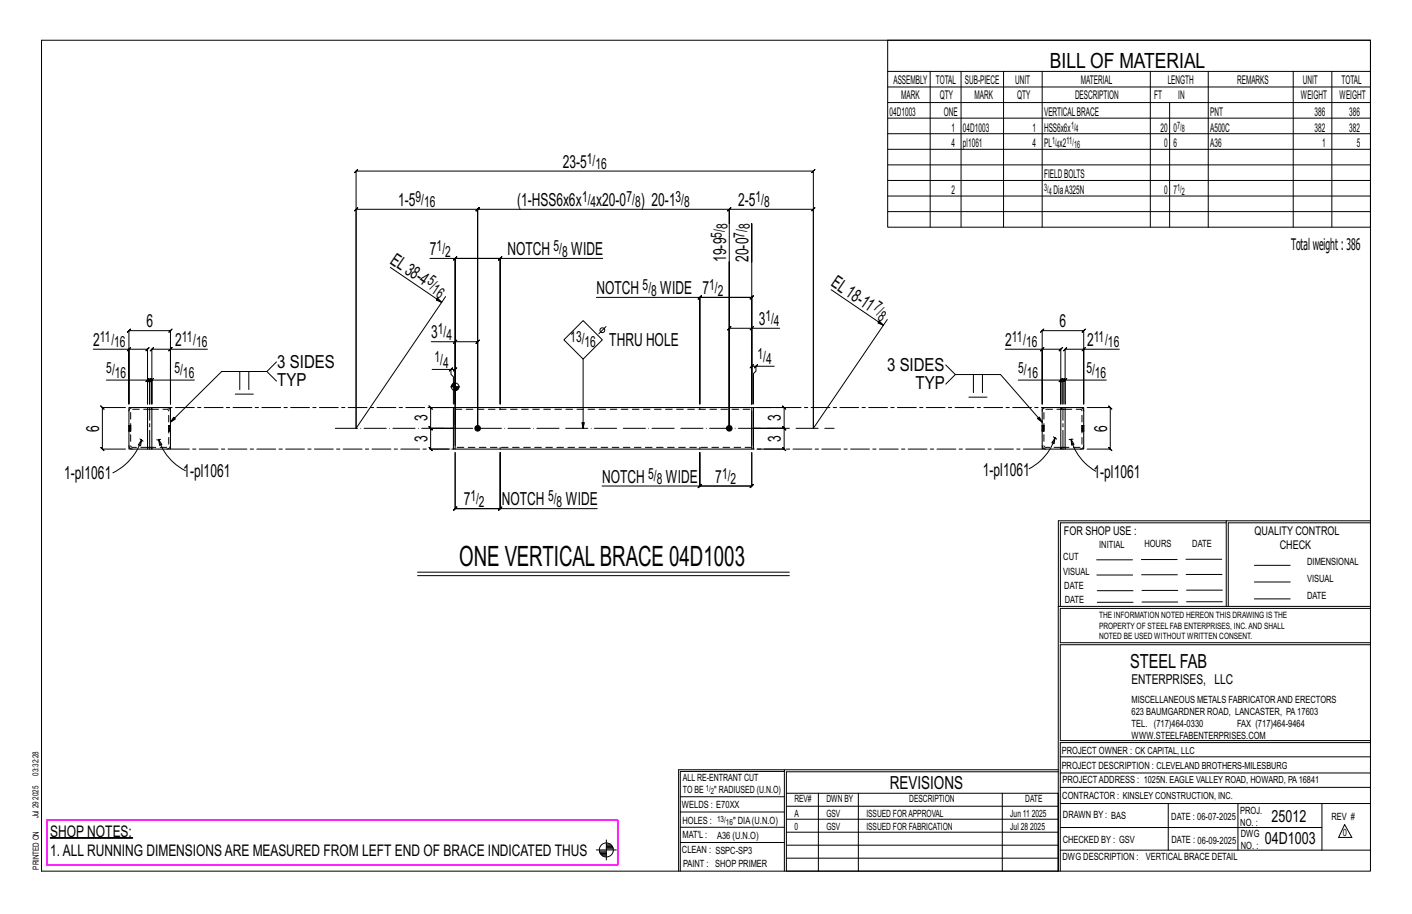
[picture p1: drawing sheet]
<svg xmlns="http://www.w3.org/2000/svg" width="432mm" height="279mm" viewBox="0 0 432 279" stroke-linecap="round" stroke-linejoin="round" font-family="sans-serif">
<g fill="#000" stroke="#000" stroke-width=".31">
<path d="M15.4 256.1h25.2v.1h-25.2z"/>
<circle cx="146.1" cy="130.9" r=".86"/>
<circle cx="223" cy="130.9" r=".86"/>
</g>
<g fill="none" stroke="#000" stroke-width=".31">
<path d="M12.7 12.3h406.4v254h-406.4zM271.5 12.3h147.6v57.2h-147.6zM271.5 21.8h147.6M271.5 26.6h147.6M271.5 31.4h147.6M271.5 36.1h147.6M284.5 21.8v47.7M293.9 21.8v47.7M306.9 21.8v47.7M318.7 21.8v47.7M351.8 21.8v47.7M357.7 31.4v38.1"/>
<path d="M369.5 21.8v47.7M395.5 21.8v47.7M407.3 21.8v47.7M271.5 40.9h147.6M271.5 45.6h147.6M271.5 50.4h147.6M271.5 55.2h147.6M271.5 59.9h147.6M131.5 79h7.7v44.5v-44.5M138.7 79.5l1-1zM152.9 79l.5-.5-1 1zM152.9 79h-13.7h13.7l-.5 .5 1-1-.5 .5v44.5v-44.5h31.4"/>
<path d="M223 68.4v62.5v-50.8v50.8v-30.5l-.5 .5 1-1-.5 .5h6.9M271.5 64.7h147.6M119.3 81.7l15.8 10.7-1.7-.7 .4-.6 1.3 1.3M136.3 90.7l-27.4 40.2M178.3 98l5.9 5.9-5.9 5.9-5.9-5.9zM182.4 90.9h31.6v32.6v-32.6l-.5 .5 1-1-.5 .5h15.9l-.5 .5 1-1-.5 .5v32.6M185.3 99.8l-2.2 2.2M214 90.9h15.9l-.5 .5 1-1-.5 .5v32.6M214.5 90.4l-1 1zM229.9 80.1v-11.7v55.1M254.2 88.6l15.9 10.8-1.6-.7 .4-.6 1.2 1.3M271.3 97.7l-22.6 33.2"/>
<path d="M28.5 106.8h10.9v16.7v-22.4l-.5 .5 1-1-.5 .5h12.7l-.5 .5 1-1-.5 .5v22.4v-16.7h11.3M39.4 106.8l-.5 .5 1-1zM39.4 106.8h5.7l-.5 .5 1-1-.5 .5v16.7v-7.3h-12.6M44.6 116.7l1-1zM45.1 116.2h.7l-.5 .5 1-1-.5 .5v7.3v-7.3l-.5 .5 1-1-.5 .5h.6M46.4 116.2l.5-.5-1 1zM52.1 106.8l.5-.5-1 1zM52.1 106.8h-5.7l.5-.5-1 1 .5-.5v16.7v-7.3h13M73.3 113.6v5.5M76.1 113.6v5.5M81.6 113.6l3 2.9M84.6 110.6l-3 3h-13.8l-15.7 15.5 1-1.5 .5 .5-1.5 1"/>
<path d="M131.9 104.5h7.3v26.4M132.1 112.9h5.8v1.5l.8 .8v8.3M137.8 118.2h2.8M137.9 112.9h1.3l-.5 .5 1-1-.5 .5v10.6M138.1 117.7v.5M138.3 117.4v.8M138.4 112.4l-1 1zM138.6 117.3v.9M138.8 117.1v1.1M139 117.1v1.1M139.2 104.5h6.9l-.5 .5 1-1-.5 .5v26.4M139.2 116.8v13.1"/>
<path d="M139.4 118.2v1.2M139.6 118.2v1.1M139.7 104l-1 1zM139.8 118.2v1M140 118.2v.8M140.2 118.2v.5M178.3 109.8v21.1l-.4-1.7h.8l-.4 1.7M229.4 100.9l1-1zM230.7 112.5l1-1zM231.2 112h-1.3l.5-.5-1 1 .5-.5v11.5M236.8 112h-5.6v1.5l-.8 .7v9.3M238.4 100.4h-8.5v23.1"/>
<path d="M289.2 111.6l2.9 2.9h13.9l12.7 14.6-1.4-1.1 .5-.5 .9 1.6M292.1 114.5l-2.9 2.9M297.7 114.5v5.5M300.4 114.5v5.5M307.4 106.8h11.3v16.7v-22.4l-.5 .5 1-1-.5 .5h12.7l-.5 .5 1-1-.5 .5v22.4v-16.7h10.9M318.2 107.3l1-1zM318.7 106.8h5.7l-.5 .5 1-1-.5 .5v16.7v-7.3h-13M323.9 116.7l1-1zM324.4 116.2h.7l-.5 .5 1-1-.5 .5v7.3v-7.3l-.5 .5 1-1-.5 .5h.6M325.7 116.2l.5-.5-1 1zM331.4 106.8l.5-.5-1 1zM331.4 106.8h-5.7l.5-.5-1 1 .5-.5v16.7v-7.3h12.6"/>
<path d="M38.4 124.6h-7.1l-.5-.5 1 1-.5-.5v12.7l-.5-.5 1 1-.5-.5h7.1M42.8 134.1l.5 .4M43.3 134.5l-.3 1.8-.7-.3zM43.3 134.5a17.4 17.4 0 0 1-8.8 10.1M43.3 134.5l.4 .4M48.5 134.4l1 1.5-.7 .3zM48.5 134.4a16.4 16.4 0 0 0 8.2 9.5M48.5 134.4h-.6M49.1 134.4h-.6M71.9 120.5h5.6M108.9 130.9v-78.6l-.5 .5 1-1-.5 .5h139.8l-.5 .5 1-1-.5 .5v78.6M108.9 130.9v-66.9l-.5 .5 1-1-.5 .5h37.2l-.5 .5 1-1-.5 .5v66.9v-66.9l-.5 .5 1-1-.5 .5h76.9l-.5 .5 1-1-.5 .5v4.4v-4.4l-.5 .5 1-1-.5 .5h25.7l-.5 .5 1-1-.5 .5v66.9"/>
<path d="M137.6 124.6h-5.9l-.5-.5 1 1-.5-.5v6.3l-.5-.5 1 1-.5-.5h7h-7l-.5-.5 1 1-.5-.5v6.4l-.5-.5 1 1-.5-.5h5.9M231.5 124.6h8.3l-.5-.5 1 1-.5-.5v6.3l-.5-.5 1 1-.5-.5h-9.4h9.4l-.5-.5 1 1-.5-.5v6.4l-.5-.5 1 1-.5-.5h-8.3M296.3 121.4h5.5M322.2 133.5l.4 .4M322.6 133.9l-.2 1.7-.7-.2zM322.6 133.9a16.1 16.1 0 0 1-7.9 9.4M322.6 133.9l.5 .3M326.9 134.3h.6M327.5 134.3l.9 1.5-.7 .3zM327.5 134.3a16.1 16.1 0 0 0 7.6 9.8M327.5 134.3h.6M332.5 124.6h7l-.5-.5 1 1-.5-.5v12.7l-.5-.5 1 1-.5-.5h-7"/>
<path d="M152.9 155.5l.5-.5-1 1zM152.9 155.5h-13.7l.5-.5-1 1 .5-.5v-17.2v17.2l-.5 .5 1-1-.5 .5h13.7l-.5 .5 1-1-.5 .5v-17.2v17.2h29.7M184.1 148.6h29.9v-10.3v10.3l-.5 .5 1-1-.5 .5h15.9l-.5 .5 1-1-.5 .5v-10.3v10.3l.5-.5-1 1 .5-.5h-15.9M213.5 149.1l1-1zM375 159.8h-50.7v25.6M375 159.2h-51.3l-.1 107.1M419.1 159.2h-44.1v26.2M419.1 159.8h-43.5v25.6M127.7 174.9h113.7M127.7 176h113.7M335.4 171.1h10.9M335.4 175.8h11"/>
<path d="M349 171h11M349.1 175.7h11M362.7 171h10.9M362.7 175.6h11M383.6 172.8h11M383.6 177.9h11M323.7 185.4h95.4M335.5 184.1h11M335.5 180.6h11M349.2 184h11M349.2 180.5h11M362.9 180.4h10.9"/>
<path d="M362.9 184h10.9M383.6 183.1h11M419.1 186h-94.9v10.5h94.9M419.1 197.1h-94.9v29.3h94.9v.6h-94.9v39.3M239.9 235.8h-31.9v30.5M239.9 235.3h-32.4v31M323.6 235.3h-83.7v31M323.6 235.9h-83.1v6.6M324.2 236.3h94.9M324.2 231.4h94.9M182.4 259.8h6.1M185.4 256.8v6.1"/>
<path d="M185.4 258.7h1.9M185.4 258.4h1.6M185.4 259.5h2.1M185.4 259.1h2M185.4 258h1.2M208 252.9h31.9M208 257.5h31.9M208 243.6h31.9M208 248.2h31.9M240.5 242.5h83.1v23.8h-83.1zM240.5 258.4h83.1M240.5 254.4h83.1"/>
<path d="M240.5 250.4h83.1M240.5 246.5h83.1M250.3 242.5v23.8M262.5 242.5v23.8M306.5 242.5v23.8M324.2 253h80.1M324.2 245.6h94.9M324.2 259.9h94.9M324.2 240.7h94.9M357.3 245.6v14.3M378.6 245.6v14.3M404.3 245.6v14.3"/>
<path d="M411.2 252.1l2.2 3.9h-4zM183.3 260.2h2.1M183.4 260.5h2M183.5 260.9h1.9M183.8 261.3h1.6M184.3 261.6h1.1M240.5 262.3h83.1"/>
<circle cx="139.2" cy="118.2" r="1.16"/>
<circle cx="184.2" cy="100.9" r=".74"/>
<circle cx="185.4" cy="259.8" r="2.14"/>
</g>
<path d="M14.3 250.7h174.6v13.7h-174.6z" fill="none" stroke="#f0f" stroke-width=".5"/>
<g fill="none" stroke="#000" stroke-width=".32">
<path d="M39.4 130.1h.1M39.4 131.8h.1M39.4 124.6h5.7v12.7h-5.7zM40 130.1h.1M40 131.8h.1M45.1 137.3h1.3M45.1 124.6h1.3M45.1 136.8h1.3M46.4 125.1h.1M46.4 124.6h5.7v12.7h-5.7zM46.4 124.6v.5h-1.3M46.4 136.8v.5"/>
<path d="M51.6 130.1h.1M51.6 131.8h.1M52.1 130.1h.1M52.1 131.8h.1M138.7 124.6h.5v12.7h-.5zM139.2 125.6v10.6M139.2 137.3h90.7M139.2 124.6h90.7M229.9 125.6v10.6M229.9 124.6h.5v12.7h-.5zM318.7 130.1h.1M318.7 131.8h.1"/>
<path d="M318.7 124.6h5.7v12.7h-5.7zM319.2 130.1h.1M319.2 131.8h.1M324.4 124.6h.3M324.4 136.8h1.3M324.7 136.8v.5h-.3M324.7 137.3h1M324.7 125.1h1M325.7 124.6h5.7v12.7h-5.7zM325.7 124.6h-1v.5h-.3M330.9 130.1h.1M330.9 131.8h.1"/>
<path d="M331.4 130.1h.1M331.4 131.8h.1"/>
</g>
<g fill="none" stroke="#000" stroke-width=".31" stroke-dasharray="2 1.4">
<path d="M39.4 130.6h.6v.3h-.6zM39.4 130.6v-.3h.6v.3M39.4 130.3v-.2h.6v.2M39.4 130.1h.1M39.4 131.8v-.1M39.4 131.5v.2l.6 .1M39.4 131.3v.2h.6v.2M39.4 130.9v.4h.6v.2M39.4 136.2a1.06 1.06 0 0 0 1.1 1.1M39.4 131.8h.6M40 130.1h-.6M40 130.1h.1"/>
<path d="M40 130.9v.4M40.5 124.6a1.06 1.06 0 0 0-1.1 1M45.1 136.8h-4.6l-.4-.2-.1-.4v-10.8l.5-.3h4.6M46.4 125.1h4.7l.3 .2 .2 .3v10.8l-.5 .4h-4.7M51.1 137.3a1.06 1.06 0 0 0 1-1.1M51.6 130.9h.5v.4h-.5zM51.6 131.8v-.1M51.6 130.9v-.3M51.6 131.8h.5M52.1 125.6a1.06 1.06 0 0 0-1-1M52.1 130.1h-.5M52.1 131.3v.2h-.5v-.2"/>
<path d="M52.1 131.5v.2h-.5v-.2M52.1 131.7v.1M52.1 130.1h.1M52.1 130.3v-.2h-.5M52.1 130.6v-.3h-.5v-.2M52.1 130.9v-.3h-.5v-.3M139.2 125.1h90.7M152.9 136.8v.5M152.9 124.6v.5M214 137.3v-.5M214 125.1v-.5M229.9 136.8h-90.7"/>
<path d="M318.7 130.6h.5v.3h-.5zM318.7 130.6v-.3h.5v.3M318.7 130.3v-.2h.5v.2M318.7 130.1h.1M318.7 131.8v-.1M318.7 131.5v.2l.5 .1M318.7 131.3v.2h.5v.2M318.7 130.9v.4h.5v.2M318.7 136.2a1.06 1.06 0 0 0 1.1 1.1M318.7 131.8h.5M319.2 130.1h-.5M319.2 130.1h.1"/>
<path d="M319.2 130.9v.4M319.8 124.6a1.06 1.06 0 0 0-1.1 1M324.4 136.8h-4.6l-.4-.2-.2-.4 .1-10.8 .5-.3h4.6M325.7 125.1h4.6l.4 .2 .2 .3-.1 10.8-.5 .4h-4.6M330.3 137.3a1.06 1.06 0 0 0 1.1-1.1M330.9 130.9h.5v.4h-.5zM330.9 131.8v-.1M330.9 130.9v-.3M330.9 131.8h.5M331.4 125.6a1.06 1.06 0 0 0-1.1-1M331.4 130.1h-.5M331.4 131.3v.2h-.5v-.2"/>
<path d="M331.4 131.5v.2h-.5v-.2M331.4 131.7v.1M331.4 130.1h.1M331.4 130.3v-.2h-.5M331.4 130.6v-.3h-.5v-.2M331.4 130.9v-.3h-.5v-.3"/>
</g>
<path d="M102.5 130.9h152.6" fill="none" stroke="#000" stroke-width=".31" stroke-dasharray="6.8 1 0 1"/>
<path d="M45.8 137.3v-12.7M52.1 137.3h86.6M138.7 124.6h-86.6M230.4 124.6h88.3M318.7 137.3h-88.3M325.1 137.3v-12.7" fill="none" stroke="#000" stroke-width=".31" stroke-dasharray="5.8 1 1 1"/>
<text font-size="8.6" x="140.4" y="172.9">ONE VERTICALBRACE 04D1003</text>
<text font-size="6.4" x="321.1" y="20.7">BILL OF MATERIAL</text>
<text font-size="5.9" x="345.6" y="204.1">STEEL FAB</text>
<g font-size="5.5">
<text x="172.1" y="51.3">23-5</text>
<text x="121.8" y="63">1-5</text>
<text x="158.1" y="63">(1-HSS6x6x</text>
<text x="182.4" y="63">x20-0</text>
<text x="195.9" y="63">) 20-1</text>
<text x="225.7" y="63">2-5</text>
<text x="119" y="80.3" transform="rotate(34 119 80.3)">EL38-4</text>
<text x="131.5" y="78">7</text>
<text x="155.2" y="78">NOTCH</text>
<text x="174.7" y="78">WIDE</text>
<text x="222" y="80.1" transform="rotate(-90 222 80.1)">19-9</text>
<text x="228.9" y="80.1" transform="rotate(-90 228.9 80.1)">20-0</text>
<text x="182.4" y="89.9">NOTCH</text>
<text x="201.9" y="89.9">WIDE 7</text>
<text x="253.9" y="87.1" transform="rotate(34 253.9 87.1)">EL18-1</text>
<text x="44.8" y="100.1">6</text>
<text x="232" y="99.4">3</text>
<text x="324" y="100.1">6</text>
<text x="28.5" y="105.8">2</text>
<text x="53.5" y="105.8">2</text>
<text x="131.9" y="103.5">3</text>
<text x="186.3" y="105.7">THRU HOLE</text>
<text x="307.4" y="105.8">2</text>
<text x="332.4" y="105.8">2</text>
<text x="84.8" y="112.6">3 SIDES</text>
<text x="271.3" y="113.5">3 SIDES</text>
<text x="84.8" y="118.1">TYP</text>
<text x="280" y="119">TYP</text>
<text x="30.3" y="132" transform="rotate(-90 30.3 132)">6</text>
<text x="130.7" y="128.8" transform="rotate(-90 130.7 128.8)">3</text>
<text x="238.8" y="128.8" transform="rotate(-90 238.8 128.8)">3</text>
<text x="338.5" y="132" transform="rotate(-90 338.5 132)">6</text>
<text x="130.7" y="135.1" transform="rotate(-90 130.7 135.1)">3</text>
<text x="238.8" y="135.1" transform="rotate(-90 238.8 135.1)">3</text>
<text x="19.6" y="146.5">1-pl1061</text>
<text x="56.1" y="145.7">1-pl1061</text>
<text x="184.1" y="147.6">NOTCH</text>
<text x="203.6" y="147.6">WIDE</text>
<text x="218.8" y="147.6">7</text>
<text x="300.5" y="145.4">1-pl1061</text>
<text x="334.4" y="146">1-pl1061</text>
<text x="141.8" y="154.5">7</text>
<text x="153.5" y="154.5">NOTCH</text>
<text x="173" y="154.5">WIDE</text>
<text x="272.2" y="241.1">REVISIONS</text>
</g>
<g font-size="5.1">
<text x="388.9" y="251.3">25012</text>
<text x="386.8" y="258.1">04D1003</text>
</g>
<g font-size="4.9">
<text x="394.8" y="76.4">Totalweight : 386</text>
<text x="15.4" y="255.8">SHOP NOTES:</text>
<text x="15.4" y="261.6">1.ALL RUNNING DIMENSIONSARE MEASURED FROM LEFT END OF BRACE INDICATED THUS</text>
</g>
<g font-size="4.7">
<text x="179.5" y="50.1">1/</text>
<text x="182.1" y="51.7">16</text>
<text x="127.1" y="61.7">9/</text>
<text x="129.7" y="63.4">16</text>
<text x="178" y="61.7">1/</text>
<text x="180.6" y="63.4">4</text>
<text x="191.6" y="61.7">7/</text>
<text x="194.2" y="63.4">8</text>
<text x="206.6" y="61.7">3/</text>
<text x="209.2" y="63.4">8</text>
<text x="231.1" y="61.7">1/</text>
<text x="233.7" y="63.4">8</text>
<text x="222.4" y="70.1" transform="rotate(-90 222.4 70.1)">8</text>
<text x="229.3" y="70.1" transform="rotate(-90 229.3 70.1)">8</text>
<text x="133.5" y="76.8">1/</text>
<text x="169.3" y="76.8">5/</text>
<text x="220.8" y="72.7" transform="rotate(-90 220.8 72.7)">5/</text>
<text x="227.7" y="72.7" transform="rotate(-90 227.7 72.7)">7/</text>
<text x="136.1" y="78.4">2</text>
<text x="171.9" y="78.4">8</text>
<text x="130.4" y="86.5" transform="rotate(34 130.4 86.5)">5/</text>
<text x="131.6" y="89.4" transform="rotate(34 131.6 89.4)">16</text>
<text x="196.5" y="88.7">5/</text>
<text x="216.9" y="88.7">1/</text>
<text x="199.1" y="90.3">8</text>
<text x="219.5" y="90.3">2</text>
<text x="266.9" y="94.5" transform="rotate(34 266.9 94.5)">7/</text>
<text x="234.1" y="98.1">1/</text>
<text x="236.7" y="99.8">4</text>
<text x="268.2" y="97.4" transform="rotate(34 268.2 97.4)">8</text>
<text x="30.6" y="104.5">11/</text>
<text x="34.9" y="106.2">16</text>
<text x="55.6" y="104.5">11/</text>
<text x="60" y="106.2">16</text>
<text x="133.9" y="102.2">1/</text>
<text x="136.5" y="103.9">4</text>
<text x="174.4" y="104.4">13/</text>
<text x="178.8" y="106.1">16</text>
<text x="309.4" y="104.5">11/</text>
<text x="313.8" y="106.2">16</text>
<text x="334.5" y="104.5">11/</text>
<text x="338.8" y="106.2">16</text>
<text x="32.5" y="114">5/</text>
<text x="53.3" y="114">5/</text>
<text x="132.9" y="110.7">1/</text>
<text x="135.5" y="112.4">4</text>
<text x="231.7" y="109.7">1/</text>
<text x="234.3" y="111.4">4</text>
<text x="311.4" y="114">5/</text>
<text x="332.2" y="114">5/</text>
<text x="35.1" y="115.6">16</text>
<text x="56" y="115.6">16</text>
<text x="314" y="115.6">16</text>
<text x="334.8" y="115.6">16</text>
<text x="198.2" y="146.3">5/</text>
<text x="200.9" y="148">8</text>
<text x="220.8" y="146.3">1/</text>
<text x="223.4" y="148">2</text>
<text x="143.9" y="153.3">1/</text>
<text x="146.5" y="154.9">2</text>
<text x="167.6" y="153.3">5/</text>
<text x="170.2" y="154.9">8</text>
</g>
<text font-size="4.2" x="346" y="209.1">ENTERPRISES, LLC</text>
<g font-size="3.7">
<text x="273.2" y="25.6">ASSEMBLY</text>
<text x="286.2" y="25.6">TOTAL</text>
<text x="295.1" y="25.6">SUB-PIECE</text>
<text x="310.4" y="25.6">UNIT</text>
<text x="330.5" y="25.6">MATERIAL</text>
<text x="357.1" y="25.6">LENGTH</text>
<text x="378.3" y="25.6">REMARKS</text>
<text x="398.4" y="25.6">UNIT</text>
<text x="410.2" y="25.6">TOTAL</text>
<text x="272.1" y="35.5">04D1003</text>
<text x="275.6" y="30.4">MARK</text>
<text x="287.4" y="30.4">QTY</text>
<text x="288.6" y="35.5">ONE</text>
<text x="298" y="30.4">MARK</text>
<text x="311" y="30.4">QTY</text>
<text x="319.3" y="35.5">VERTICALBRACE</text>
<text x="328.7" y="30.4">DESCRIPTION</text>
<text x="353" y="30.4">FT</text>
<text x="360.3" y="30.4">IN</text>
<text x="370.1" y="35.5">PNT</text>
<text x="397.8" y="30.4">WEIGHT</text>
<text x="402" y="35.5">386</text>
<text x="409.6" y="30.4">WEIGHT</text>
<text x="412.6" y="35.5">386</text>
<text x="290.9" y="40.2">1</text>
<text x="294.5" y="40.2">04D1003</text>
<text x="315.8" y="40.2">1</text>
<text x="319.3" y="40.2">HSS6x6x</text>
<text x="354.9" y="40.2">20</text>
<text x="358.9" y="40.2">0</text>
<text x="370.1" y="40.2">A500C</text>
<text x="402" y="40.2">382</text>
<text x="412.6" y="40.2">382</text>
<text x="290.9" y="45">4</text>
<text x="294.5" y="45">pl1061</text>
<text x="315.8" y="45">4</text>
<text x="319.3" y="45">PL x2</text>
<text x="356" y="45">0</text>
<text x="358.9" y="45">6</text>
<text x="370.1" y="45">A36</text>
<text x="404.3" y="45">1</text>
<text x="415" y="45">5</text>
<text x="290.9" y="59.3">2</text>
<text x="319.3" y="54.5">FIELDBOLTS</text>
<text x="322.2" y="59.3">DiaA325N</text>
<text x="356" y="59.3">0</text>
<text x="358.9" y="59.3">7</text>
<text x="325.3" y="163.4">FOR SHOP USE :</text>
<text x="383.7" y="163.4">QUALITY CONTROL</text>
<text x="391.4" y="167.8">CHECK</text>
</g>
<g font-size="3.1">
<text x="327.5" y="39.4">1/</text>
<text x="328.9" y="40.5">4</text>
<text x="360" y="39.4">7/</text>
<text x="361.4" y="40.5">8</text>
<text x="321.7" y="44.1">1/</text>
<text x="323.1" y="45.3">4</text>
<text x="326.1" y="44.1">11/</text>
<text x="328.5" y="45.3">16</text>
<text x="319.3" y="58.4">3/</text>
<text x="320.7" y="59.5">4</text>
<text x="360" y="58.4">1/</text>
<text x="361.4" y="59.5">2</text>
<text x="336.2" y="167.4">INITIAL</text>
<text x="350" y="167.1">HOURS</text>
<text x="364.6" y="167.2">DATE</text>
<text x="325.2" y="171.3">CUT</text>
<text x="399.8" y="172.8">DIMENSIONAL</text>
<text x="325.1" y="175.8">VISUAL</text>
<text x="399.8" y="177.9">VISUAL</text>
<text x="325.5" y="180">DATE</text>
<text x="325.7" y="184.4">DATE</text>
<text x="399.8" y="183.1">DATE</text>
<text x="346" y="215">MISCELLANEOUS METALS FABRICATORAND ERECTORS</text>
<text x="346" y="218.6">623 BAUMGARDNER ROAD, LANCASTER, PA17603</text>
<text x="346" y="225.8">WWW.STEELFABENTERPRISES.COM</text>
<text x="346" y="222.2">TEL. (717)464-0330</text>
<text x="378.3" y="222.2">FAX (717)464-9464</text>
<text x="324.7" y="230.5">PROJECT OWNER : CK CAPITAL, LLC</text>
<text x="208.8" y="238.8">ALL RE-ENTRANT CUT</text>
<text x="324.7" y="235.1">PROJECT DESCRIPTION : CLEVELAND BROTHERS-MILESBURG</text>
<text x="324.9" y="239.5">PROJECTADDRESS : 1025N. EAGLE VALLEY ROAD, HOWARD, PA16841</text>
<text x="208.8" y="242.5">TO BE</text>
<text x="218.4" y="242.5">&quot; RADIUSED (U.N.O)</text>
<text x="242.9" y="245.3">REV#</text>
<text x="252.7" y="245.3">DWN BY</text>
<text x="278.1" y="245.3">DESCRIPTION</text>
<text x="313.5" y="245.3">DATE</text>
<text x="324.9" y="244.2">CONTRACTOR : KINSLEY CONSTRUCTION, INC.</text>
<text x="208.5" y="247">WELDS : E70XX</text>
<text x="208.7" y="251.7">HOLES :</text>
<text x="224.2" y="251.8">&quot; DIA(U.N.O)</text>
<text x="242.9" y="249.9">A</text>
<text x="252.7" y="249.9">GSV</text>
<text x="264.9" y="249.9">ISSUED FORAPPROVAL</text>
<text x="309" y="249.9">Jun 11</text>
<text x="315.5" y="249.9">2025</text>
<text x="325.1" y="250">DRAWN BY : BAS</text>
<text x="358.2" y="250.5">DATE : 06-07-2025</text>
<text x="379.3" y="248.9">PROJ.</text>
<text x="407.2" y="250.5">REV #</text>
<text x="208.7" y="256.3">MAT'L :</text>
<text x="219.3" y="256.4">A36 (U.N.O)</text>
<text x="242.9" y="253.8">0</text>
<text x="252.7" y="253.8">GSV</text>
<text x="264.9" y="253.8">ISSUED FOR FABRICATION</text>
<text x="309" y="253.8">Jul 28</text>
<text x="315" y="253.8">2025</text>
<text x="325" y="257.6">CHECKED BY : GSV</text>
<text x="358.3" y="257.7">DATE : 06-09-2025</text>
<text x="379.3" y="252.5">NO. :</text>
<text x="379.5" y="255.9">DWG</text>
<text x="410.6" y="255.5">0</text>
<text x="208.6" y="260.7">CLEAN : SSPC-SP3</text>
<text x="324.9" y="262.9">DWG DESCRIPTION :</text>
<text x="350.4" y="263">VERTICAL BRACE DETAIL</text>
<text x="379.5" y="259.5">NO. :</text>
<text x="208.9" y="265">PAINT : SHOP PRIMER</text>
</g>
<g font-size="2.7">
<text x="336.1" y="189">THE INFORMATION NOTED HEREON THIS DRAWING IS THE</text>
<text x="336.1" y="195.4">NOTED BE USED WITHOUT WRITTEN CONSENT.</text>
<text x="336.1" y="192.2">PROPERTY OF STEEL FAB ENTERPRISES, INC.AND SHALL</text>
</g>
<g font-size="2.6">
<text x="215.9" y="241.8">1/</text>
<text x="217.4" y="242.7">2</text>
<text x="219.3" y="251.1">13/</text>
<text x="222" y="252.1">16</text>
</g>
<g font-size="2.5">
<text x="11.7" y="237.1" transform="rotate(-90 11.7 237.1)">03:32:28</text>
<text x="11.8" y="244.4" transform="rotate(-90 11.8 244.4)">2025</text>
<text x="11.8" y="250.1" transform="rotate(-90 11.8 250.1)">Jul 29</text>
<text x="11.9" y="265.8" transform="rotate(-90 11.9 265.8)">PRINTED ON</text>
</g>
</svg>
